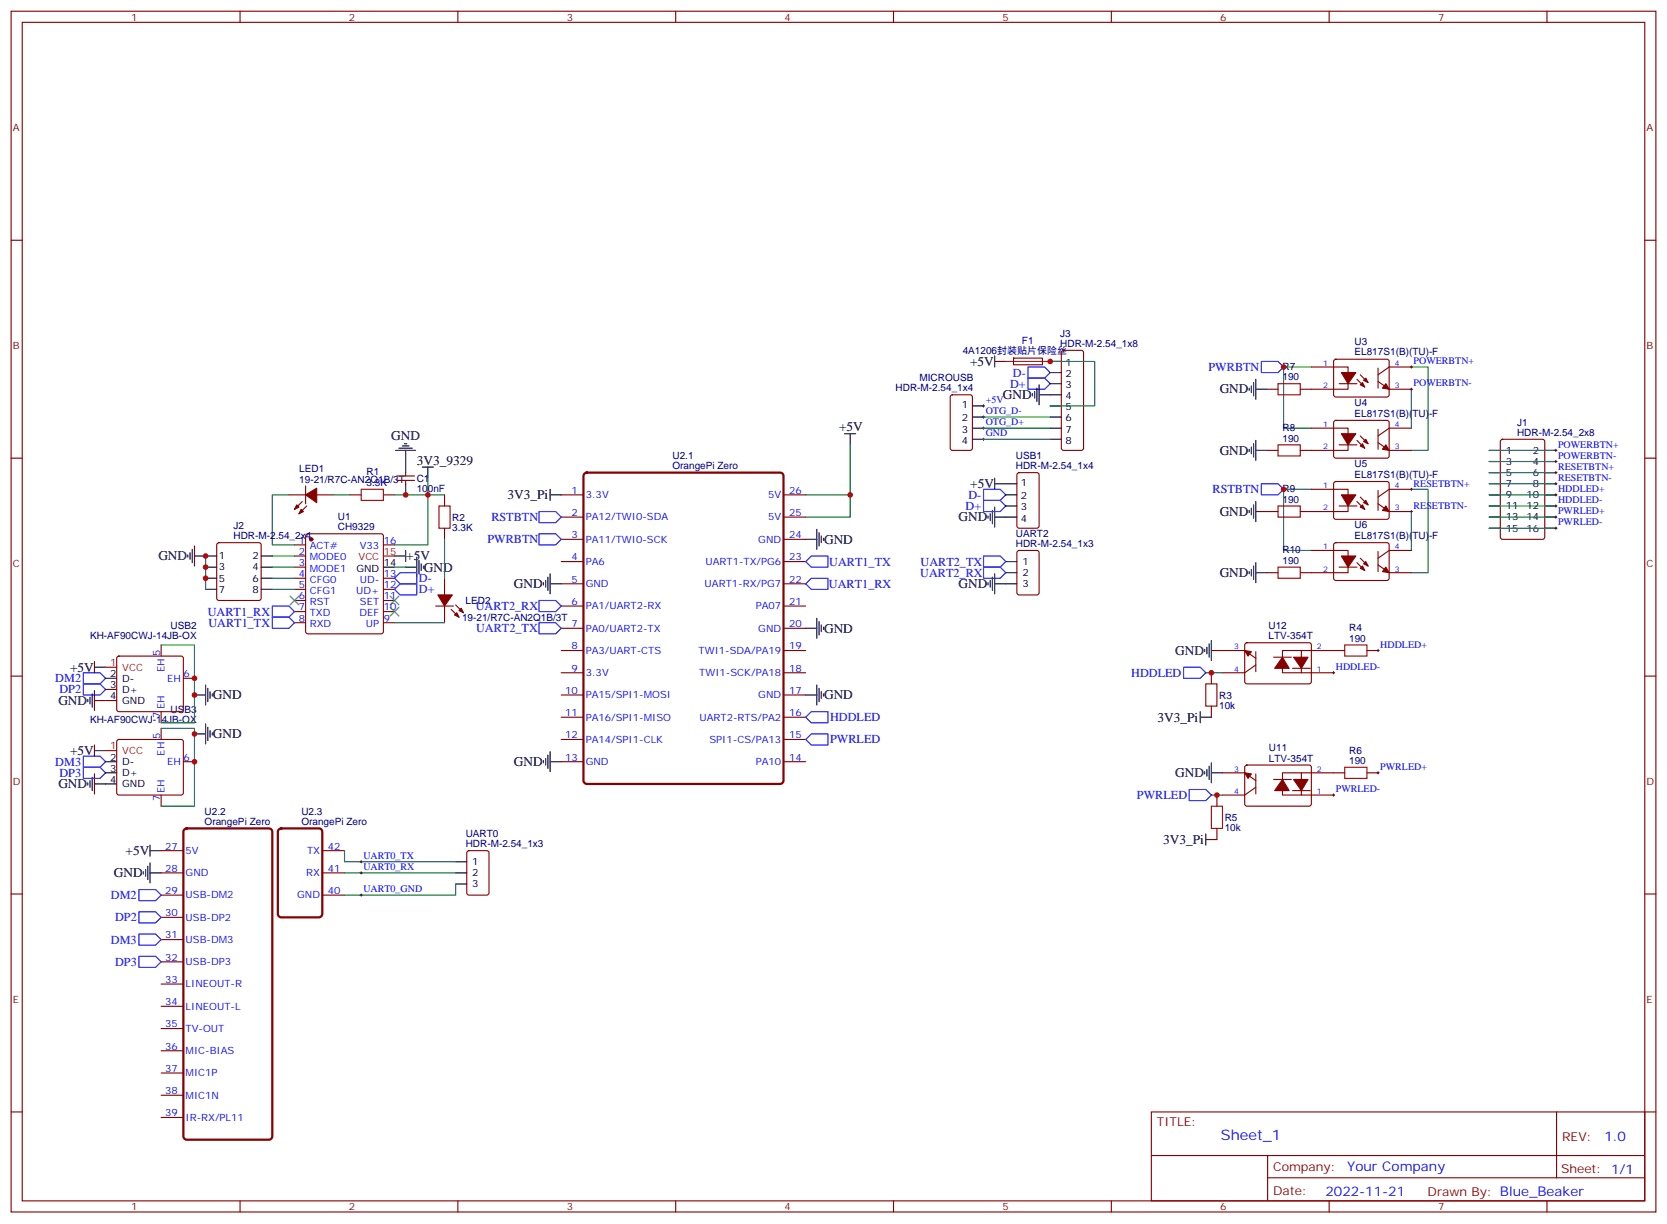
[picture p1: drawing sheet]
<svg xmlns="http://www.w3.org/2000/svg" width="529mm" height="388mm" viewBox="0 0 529 388" stroke-linecap="round" stroke-linejoin="round" font-family="sans-serif">
<g fill="none" stroke="#870000" stroke-width=".35">
<path d="M3.5 3.6h522.1v381h-522.1zM7.1 7.1h515v373.9h-515zM76.2 3.6v3.5M145.3 3.6v3.5M214.5 3.6v3.5M283.6 3.6v3.5M352.8 3.6v3.5M421.9 3.6v3.5M491.1 3.6v3.5M3.5 76.2h3.6M522.1 76.2h3.5M321.7 113.6h9.2v2.1h-9.1z"/>
<path d="M337.1 111.4l.5-.2h5.7l.5 .2 .2 .5v30.3l-.3 .5-.4 .2h-5.7l-.5-.2-.2-.5v-30.3zM416.3 116.5h11.6v7h-15.2M423.6 114.2l.4-.2h16.5l.5 .7-.1 10.8-.6 .5-16.5-.1-.5-.6v-10.6zM431.8 118.9l2.5 2.5M437.4 116.8v6.4M448 116.5h-7l-3.6 2.4M301.9 125.5l.4-.2h5.7l.6 .4 .1 16.5-.5 .7h-5.9l-.6-.5-.1-16.4zM402.2 123.5h3.5M416.3 135.9h11.6v7h-15.2M423.6 133.6l.4-.2h16.5l.5 .7-.1 10.8-.6 .5-16.5-.1-.5-.6v-10.6zM425.1 121.7h5.6M430.7 120.3l2.5 2.5"/>
<path d="M430.7 139.7l2.5 2.5M431.8 138.3l2.5 2.5M437.4 121l3.6 2.5h7M437.4 136.2v6.4M448 135.9h-7l-3.6 2.4M476.5 139.6l.5-.2h12.7l.6 .4 .1 30.6-.5 .7h-12.9l-.7-.4-.1-30.6zM3.5 145.4h3.6M91.7 157h5.3M96 159.1l-2.5 2.5M97 154.2v5.6M100.5 157h5.3M111.1 157h3.6"/>
<path d="M121.7 157h3.5M125.9 151h5.7M125.9 152.4h5.7M128.8 150v1M128.8 152.4v1.1M141.1 157v3.5M178.2 157h7M248.7 157h7.1M323 150.2l.5-.2h5.6l.7 .4v16.5l-.4 .6-5.9 .1-.7-.5v-16.4zM402.2 142.9h3.5M416.3 155.3h11.6v7h-15.2M423.6 153l.4-.2h16.5l.5 .7-.1 10.9-.6 .4-16.5-.1-.5-.6v-10.6z"/>
<path d="M425.1 141.1h5.6M430.7 159.1l2.5 2.5M431.8 157.7l2.5 2.5M437.4 140.4l3.6 2.5h7M437.4 159.8l3.6 2.5h7M437.4 155.6v6.4M448 155.3h-7l-3.6 2.4M522.1 145.4h3.5M69 172.4l.5-.2h12.7l.5 .2 .2 .5v16.9l-.2 .5-.5 .2h-12.7l-.5-.2-.2-.5v-16.9zM93.5 172.9h3.5M93.5 176.4h3.5M93.5 180h3.5"/>
<path d="M97.2 169.6l.5-.2h23.3l.5 .2 .2 .5v30.3l-.2 .5-.5 .2h-23.3l-.5-.2-.2-.5v-30.3zM97.4 160.5l-2.5 2.5M121.7 172.9h3.5M141.1 167.6v3.5M178.2 164.1h7M178.2 178.2h7M178.2 171.1h7M248.7 164.1h7.1M248.7 178.2h7.1M248.7 171.1h7.1M323 174.9l.5-.2h5.6l.7 .4v13l-.4 .6-5.9 .1-.7-.5v-12.9zM402.2 162.3h3.5"/>
<path d="M416.3 174.7h11.6v7h-15.2M423.6 172.4l.4-.2h16.5l.5 .7-.1 10.9-.6 .4-16.5-.1-.5-.6v-10.6zM425.1 180h5.6M425.1 160.5h5.6M430.7 178.5l2.5 2.5M431.8 177.1l2.5 2.5M437.4 179.2l3.6 2.5h7M437.4 175v6.4M448 174.7h-7l-3.6 2.4M93.5 183.5h3.5M93.5 187h3.5M93.5 190.5h3.5"/>
<path d="M93.5 194.1h3.5M93.5 197.6h3.5M121.7 183.5h3.5M121.7 187h3.5M121.7 190.5h3.5M121.7 194.1h3.5M121.7 197.6h3.5M138.3 192.3h5.6M141.1 183.5v5.3M141.1 192.3v5.3M143.2 193.4l2.5 2.4M144.6 191.9l2.5 2.5"/>
<path d="M178.2 199.4h7M178.2 192.3h7M178.2 185.2h7M248.7 199.4h7.1M248.7 192.3h7.1M248.7 185.2h7.1M402.2 181.7h3.5M3.5 214.5h3.6M37.3 208.4l.4-.2h19.8l.5 .2 .2 .5v16.2l-.2 .5-.5 .2h-19.8l-.5-.2-.2-.5v-16.2zM51.2 204.6v3.6M58.2 215.2h3.5M178.2 206.4h7"/>
<path d="M178.2 213.5h7M248.7 206.4h7.1M248.7 213.5h7.1M384.5 213.5v3.5M388.1 206.4h7l3.5 2.5M395.3 204.1l.5-.2 20 .1 .5 .6-.1 12-.6 .4-20.1-.1-.4-.6v-11.7zM398.6 211l-3.5 2.5h-7M398.6 206.8v6.3M404.3 208.5h5.6M410.3 212.1h5.6M413.1 206.4h-6v7.1h6M426.9 206.4h-13.8v7.1h10.2"/>
<path d="M433.9 206.4h3.5M522.1 214.5h3.5M37.3 234.8l.4-.2h19.8l.5 .2 .2 .5v16.3l-.2 .5-.5 .2h-19.8l-.5-.3-.2-.4v-16.3zM51.2 225.8v3.5M51.2 231.1v3.5M178.2 227.6h7M178.2 220.5h7M178.2 234.6h7M248.7 227.6h7.1M248.7 220.5h7.1M248.7 234.6h7.1M384.5 224v3.6"/>
<path d="M51.2 252.3v3.5M58.2 241.7h3.5M178.2 241.7h7M248.7 241.7h7.1M386.3 252.3v3.5M388.1 245.2h7l3.5 2.5M395.3 243l.5-.3 20 .1 .5 .7-.1 11.9-.6 .4-20.1-.1-.4-.6v-11.6zM398.6 249.8l-3.5 2.5h-7M398.6 245.6v6.3M404.3 247.3h5.6M410.3 250.9h5.6M413.1 245.2h-6v7.1h6"/>
<path d="M426.9 245.2h-13.8v7.1h10.2M433.9 245.2h3.5M51.2 269.9h7M51.2 277h7M102.3 269.9h7.1M102.3 277h7.1M148.4 270.1l.5-.2h5.6l.7 .4v13l-.4 .7h-5.9l-.7-.4v-13zM386.3 262.9v3.5M3.5 283.7h3.6M51.2 284h7M51.2 291.1h7M51.2 298.1h7"/>
<path d="M102.3 284h7.1M522.1 283.7h3.5M51.2 305.2h7M51.2 312.2h7M51.2 319.3h7M51.2 326.4h7M51.2 333.4h7M3.5 352.8h3.6M51.2 340.5h7M51.2 347.5h7M51.2 354.6h7M365.5 352.8h156.6v28.2h-156.6z"/>
<path d="M494.1 352.8v20.9M522.1 352.8h3.5M365.5 366.7h156.5M402.4 373.7h119.6M402.4 366.7v14.1M76.2 381v3.6M145.3 381v3.6M214.5 381v3.6M283.6 381v3.6M352.8 381v3.6M421.9 381v3.6M491.1 381v3.6"/>
</g>
<g fill="#870000" stroke="#870000" stroke-width=".35">
<path d="M94.2 160.2l.7 .7-1.4 .7z"/>
<path d="M95.6 161.6l.7 .7-1.4 .7z"/>
<path d="M97 157l3.5-2.1v4.6z"/>
<path d="M144.3 195.1l.7-.7 .7 1.4z"/>
<path d="M145.7 193.7l.7-.7 .7 1.4z"/>
<path d="M139 188.8h4.6l-2.5 3.5z"/>
<path d="M395.1 245.2l2.1 .4-1 1.4z"/>
<path d="M407.1 247.3l2.1 3.6h-4.6z"/>
<path d="M410.6 247.3h4.6l-2.1 3.6z"/>
<path d="M395.1 206.4l2.1 .4-1 1.4z"/>
<path d="M407.1 208.5l2.1 3.6h-4.6z"/>
<path d="M410.6 208.5h4.6l-2.1 3.6z"/>
<path d="M439.9 121.7l1.1 1.8-2.1-.3z"/>
<path d="M431.8 122.1l.7-.7 .7 1.4z"/>
<path d="M432.9 120.7l.7-.7 .7 1.4z"/>
<path d="M425.8 118.2h4.6l-2.5 3.5z"/>
<path d="M439.9 141.1l1.1 1.8-2.1-.3z"/>
<path d="M431.8 141.5l.7-.7 .7 1.4z"/>
<path d="M432.9 140.1l.7-.7 .7 1.4z"/>
<path d="M425.8 137.6h4.6l-2.5 3.5z"/>
<path d="M439.9 160.5l1.1 1.8-2.1-.3z"/>
<path d="M431.8 160.9l.7-.7 .7 1.4z"/>
<path d="M432.9 159.5l.7-.7 .7 1.4z"/>
<path d="M425.8 157h4.6l-2.5 3.5z"/>
<path d="M439.9 180l1.1 1.7-2.1-.3z"/>
<path d="M431.8 180.3l.7-.7 .7 1.4z"/>
<path d="M432.9 178.9l.7-.7 .7 1.4z"/>
<path d="M425.8 176.4h4.6l-2.5 3.6z"/>
<circle cx="98.8" cy="171.1" r=".53"/>
</g>
<g fill="none" stroke="#000" stroke-width=".35">
<path d="M315.7 114.7h3.6M315.7 112.9v3.6M333.4 114.7h3.5M333.4 118.2h3.5M268.1 137.6h3.5M269.9 137.6v3.5M308.7 128.8h3.5M308.7 132.3h3.5M308.7 135.9h3.5M308.7 139.4h3.5M327.7 124.9v.7M328.4 124.2v2.1"/>
<path d="M329.1 123.2v4.2M329.8 125.3h7.1M329.8 122.1v6.3M333.4 128.8h3.5M333.4 132.3h3.5M333.4 135.9h3.5M333.4 139.4h3.5M333.4 121.7h3.5M396.5 123.2v.7M397.2 122.4v2.2M397.9 121.4v4.2M398.6 120.3v6.4"/>
<path d="M398.6 139.7v6.4M398.6 123.5h3.6M125.6 142.9h6.3M126.6 142.2h4.3M127.7 141.5h2.1M128.4 140.8h.7M128.8 142.9v7.1M128.8 153.5v3.5M134.1 148.2h3.5M135.8 148.2v3.5M174.6 157h3.6M174.6 155.3v3.5"/>
<path d="M315.7 153.5h7.1M315.7 151.7v3.6M319.3 157h3.5M396.5 142.6v.7M397.2 141.9v2.1M397.9 140.8v4.2M398.6 142.9h3.6M398.6 159.1v6.4M472.7 157h3.5M472.7 142.9h3.5M472.7 146.4h3.5M472.7 150h3.5"/>
<path d="M472.7 153.5h3.5M490.4 157h3.5M490.4 142.9h3.5M490.4 146.4h3.5M490.4 150h3.5M490.4 153.5h3.5M59.6 176.1v.7M60.3 175.4v2.1M61 174.3v4.2M61.7 176.4h7.1M61.7 173.2v6.4M65.3 180h3.5"/>
<path d="M82.9 180h3.5M82.9 176.4h3.5M121.7 180h3.5M125.2 176.4h3.6M128.8 180h3.5M128.8 174.7v3.5M132.3 176.8v6.3M133 177.8v4.3M133.7 178.9v2.1M134.4 179.6v.7M255.8 171.1h3.5M259.3 168v6.3"/>
<path d="M260 169v4.2M260.7 170.1v2.1M261.4 170.8v.7M313.6 163.7v.7M314.3 163v2.1M315 162v4.2M315.7 164.1h7.1M315.7 160.9v6.4M319.3 160.5h3.5M319.3 178.2h3.5M396.5 162v.7M397.2 161.3v2.1"/>
<path d="M397.9 160.2v4.2M397.9 179.6v4.2M398.6 178.5v6.4M398.6 162.3h3.6M472.7 160.5h3.5M472.7 164.1h3.5M472.7 167.6h3.5M490.4 160.5h3.5M490.4 164.1h3.5M490.4 167.6h3.5M65.3 183.5h3.5M65.3 187h3.5"/>
<path d="M82.9 183.5h3.5M82.9 187h3.5M172.5 184.9v.7M173.2 184.2v2.1M173.9 183.1v4.3M174.6 182.1v6.3M174.6 185.2h3.6M255.8 199.4h3.5M259.3 196.2v6.3M260 197.2v4.3M260.7 198.3v2.1M261.4 199v.7"/>
<path d="M313.6 184.9v.7M314.3 184.2v2.1M315 183.1v4.3M315.7 185.2h7.1M315.7 182.1v6.3M319.3 181.7h3.5M396.5 181.4v.7M397.2 180.7v2.1M398.6 181.7h3.6M30 211.7h3.5M30 209.9v3.6M30 219.1v6.4"/>
<path d="M33.5 218.8h3.5M33.5 215.2h3.5M65.3 217.3v6.4M66 218.4v4.2M66.7 219.5v2.1M259.3 217.3v6.4M260 218.4v4.2M260.7 219.5v2.1M382.4 206.1v.7M383.1 205.4v2.1M383.8 204.3v4.2M384.5 206.4h3.6"/>
<path d="M384.5 203.2v6.4M27.9 221.9v.7M28.6 221.2v2.1M29.3 220.2v4.2M30 236.4v3.5M30 238.2h3.5M30 222.3h7M61.7 220.5h3.6M61.7 232.9h3.6M65.3 229.7v6.3M66 230.8v4.2M66.7 231.8v2.1"/>
<path d="M67.4 220.2v.7M67.4 232.5v.7M173.9 239.6v4.2M174.6 238.5v6.4M255.8 220.5h3.5M261.4 220.2v.7M381 227.6h3.5M381 225.8v3.5M27.9 248.4v.7M28.6 247.7v2.1M29.3 246.6v4.3M30 245.6v6.3"/>
<path d="M30 248.7h7M33.5 241.7h3.5M33.5 245.2h3.5M172.5 241.3v.7M173.2 240.6v2.1M174.6 241.7h3.6M382.4 244.9v.7M383.1 244.2v2.1M383.8 243.1v4.2M384.5 242v6.4M384.5 245.2h3.6M45.5 276.6v.7"/>
<path d="M46.2 275.9v2.1M46.9 274.8v4.3M47.6 277h3.6M47.6 268.1v3.6M47.6 273.8v6.3M47.6 269.9h3.6M144.6 277h3.6M144.6 273.4h3.6M382.8 266.4h3.5M382.8 264.6v3.5M144.6 280.5h3.6"/>
</g>
<path d="M121.7 176.4h3.5M33.5 211.7h3.5M33.5 238.2h3.5" fill="none" stroke="#f00" stroke-width=".35"/>
<path d="M185.4 150.4l.9-.4h61.3l.9 .4 .2 .6v96.7l-.5 .8-.6 .2h-61.3l-.9-.4-.2-.6v-96.7zM58.4 263.3l.9-.4h26.1l.6 .2 .4 .5v97l-.2 .6-.5 .4h-26.4l-.7-.2-.3-.5-.1-97zM88.4 263.3l.9-.4h11.9l.7 .2 .4 .5v26.4l-.2 .6-.6 .4-12.2 .1-.7-.3-.4-.5v-26.4z" fill="none" stroke="#870000" stroke-width=".71"/>
<g fill="none" stroke="#008700" stroke-width=".35">
<path d="M333.4 114.7h14.1v14.1h-14.1M416.3 116.5h-8.8v19.4h8.8M448 116.5h5.3v26.4h-5.3M312.2 135.9h21.2M312.2 132.3h21.2M312.2 139.4h21.2M448 123.5v12.4M91.7 157h-5.3v15.9h7.1M105.8 157h5.3M125.2 157h15.9M135.8 151.7v21.2h-10.6M269.9 141.1v15.9h-14.1"/>
<path d="M269.9 157v7.1h-14.1M416.3 155.3h-8.8v19.4h8.8M448 155.3h5.3v26.4h-5.3M472.7 157h21.2M472.7 142.9h21.2M472.7 146.4h21.2M472.7 150h21.2M472.7 153.5h21.2M65.3 176.4v10.6M86.4 180h7.1M86.4 176.4h7.1M125.2 180h3.6"/>
<path d="M141.1 171.1v12.4M448 162.3v12.4M472.7 160.5h21.2M472.7 164.1h21.2M472.7 167.6h21.2M86.4 183.5h7.1M86.4 187h7.1M125.2 197.6h15.9M51.2 204.6h10.5v24.7h-10.5M382.8 213.5h5.3M51.2 231.1h10.5v24.7h-10.5M384.5 252.3h3.6"/>
<path d="M109.4 269.9v3.5h35.2M109.4 277h35.2M144.6 280.5v3.5h-35.2"/>
</g>
<path d="M405.7 121.7h7v3.6h-7zM114.7 155.3h7v3.5h-7zM405.7 141.1h7v3.6h-7zM139.3 160.5h3.6v7.1h-3.6zM405.7 160.5h7v3.6h-7zM405.7 180h7v3.5h-7zM382.8 217h3.5v7h-3.5zM426.9 204.6h7v3.6h-7zM384.5 255.8h3.6v7.1h-3.6zM426.9 243.5h7v3.5h-7z" fill="none" stroke="#a10000" stroke-width=".35"/>
<g fill="none" stroke="#00f" stroke-width=".35">
<path d="M326.3 120h5.3l1.8 1.7-1.8 1.8h-5.3zM326.3 116.5h5.3l1.8 1.7-1.8 1.8h-5.3zM400.4 114.7h5.3l1.8 1.8-1.8 1.7h-5.3zM312.2 158.8h5.3l1.8 1.7-1.8 1.8h-5.3zM312.2 155.3h5.3l1.8 1.7-1.8 1.8h-5.3zM400.4 153.5h5.3l1.8 1.8-1.8 1.7h-5.3zM171.1 169.4h5.3l1.8 1.7-1.8 1.8h-5.3zM171.1 162.3h5.3l1.8 1.8-1.8 1.7h-5.3zM257.5 176.4h5.3v3.6h-5.3l-1.7-1.8zM312.2 176.4h5.3l1.8 1.8-1.8 1.8h-5.3zM312.2 180h5.3l1.8 1.7-1.8 1.8h-5.3zM86.4 192.3h5.3l1.8 1.8-1.8 1.7h-5.3z"/>
<path d="M86.4 195.8h5.3l1.8 1.8-1.8 1.8h-5.3zM125.2 183.5l1.8-1.8h5.3v3.5h-5.3zM125.2 187l1.8-1.8h5.3v3.6h-5.3zM171.1 197.6h5.3l1.8 1.8-1.8 1.7h-5.3zM171.1 190.5h5.3l1.8 1.8-1.8 1.8h-5.3zM257.5 183.5h5.3v3.5h-5.3l-1.7-1.8zM26.5 213.5h5.2l1.8 1.7-1.8 1.8h-5.2zM26.5 217h5.2l1.8 1.8-1.8 1.7h-5.2zM375.7 211.7h5.3l1.8 1.8-1.8 1.7h-5.3zM26.5 239.9h5.2l1.8 1.8-1.8 1.8h-5.2zM255.8 227.6l1.7-1.8h5.3v3.5h-5.3zM255.8 234.6l1.7-1.7h5.3v3.5h-5.3z"/>
<path d="M26.5 243.5h5.2l1.8 1.7-1.8 1.8h-5.2zM377.5 250.5h5.3l1.7 1.8-1.7 1.7h-5.3zM44.1 282.3h5.3l1.8 1.7-1.8 1.8h-5.3zM44.1 289.3h5.3l1.8 1.8-1.8 1.7h-5.3zM44.1 296.4h5.3l1.8 1.7-1.8 1.8h-5.3zM44.1 303.4h5.3l1.8 1.8-1.8 1.8h-5.3z"/>
</g>
<path d="M92.1 189.1l2.8 2.8M94.9 189.1l-2.8 2.8M123.8 192.7l2.8 2.8M123.8 189.1l2.8 2.8M126.6 192.7l-2.8 2.8M126.6 189.1l-2.8 2.8" fill="none" stroke="#3c3" stroke-width=".35"/>
<path d="M319.3 114.7h14.1" fill="none" stroke="#8c2424" stroke-width=".35"/>
<g fill="none" stroke="#000" stroke-width=".32">
<path d="M447.7 116.5h.7M448 116.1v.7M311.9 128.8h.7M311.9 132.3h.7M311.9 135.9h.7M311.9 139.4h.7M312.2 128.4v.8M312.2 132v.7M312.2 135.5v.7M312.2 139v.7M447.7 123.5h.7M448 123.2v.7"/>
<path d="M447.7 155.3h.7M448 154.9v.7M493.5 142.9h.7M493.5 146.4h.7M493.5 150h.7M493.5 153.5h.7M493.5 157h.7M493.9 142.6v.7M493.9 146.1v.7M493.9 149.6v.7M493.9 153.1v.7M493.9 156.7v.7"/>
<path d="M447.7 162.3h.7M448 162v.7M493.5 160.5h.7M493.5 164.1h.7M493.5 167.6h.7M493.9 160.2v.7M493.9 163.7v.7M493.9 167.3v.7M423 213.5h.7M423.3 213.1v.7M437.1 206.4h.7M437.4 206.1v.7"/>
<path d="M423 252.3h.7M423.3 251.9v.7M437.1 245.2h.7M437.4 244.9v.7M114.3 277h.7M114.3 273.4h.7M114.7 273.1v.7M114.7 276.6v.7M114.3 284h.7M114.7 283.7v.7"/>
</g>
<g fill="#c00">
<circle cx="269.9" cy="157" r=".88"/>
<circle cx="135.8" cy="157" r=".88"/>
<circle cx="65.3" cy="176.4" r=".88"/>
<circle cx="65.3" cy="180" r=".88"/>
<circle cx="65.3" cy="183.5" r=".88"/>
<circle cx="128.8" cy="157" r=".88"/>
<circle cx="407.5" cy="116.5" r=".88"/>
<circle cx="407.5" cy="155.3" r=".88"/>
<circle cx="61.7" cy="241.7" r=".88"/>
<circle cx="61.7" cy="215.2" r=".88"/>
<circle cx="384.5" cy="213.5" r=".88"/>
<circle cx="386.3" cy="252.3" r=".88"/>
<circle cx="333.4" cy="114.7" r=".88"/>
<circle cx="61.7" cy="232.9" r=".88"/>
<circle cx="61.7" cy="220.5" r=".88"/>
</g>
<text font-size="4.6" fill="#00f" x="387.6" y="361.8">Sheet_1</text>
<g font-size="4.2">
<text x="308" y="116">+5V</text>
<text x="387.2" y="124.8">GND</text>
<text x="318.4" y="126.6">GND</text>
<text x="266.3" y="136.9">+5V</text>
<text x="124.2" y="139.7">GND</text>
<text x="132.3" y="147.5">3V3_9329</text>
<text x="387.2" y="144.3">GND</text>
<text x="308" y="154.9">+5V</text>
<text x="161.1" y="158.4">3V3_Pi</text>
<text x="304.3" y="165.4">GND</text>
<text x="387.2" y="163.7">GND</text>
<text x="261.6" y="172.5">GND</text>
<text x="50.3" y="177.8">GND</text>
<text x="128.9" y="177.8">+5V</text>
<text x="134.6" y="181.4">GND</text>
<text x="387.2" y="183.1">GND</text>
<text x="163.2" y="186.6">GND</text>
<text x="304.3" y="186.6">GND</text>
<text x="261.6" y="200.7">GND</text>
<text x="373.1" y="207.8">GND</text>
<text x="22.2" y="213.1">+5V</text>
<text x="67.6" y="221.9">GND</text>
<text x="261.6" y="221.9">GND</text>
<text x="18.5" y="223.7">GND</text>
<text x="367.5" y="229">3V3_Pi</text>
<text x="22.2" y="239.5">+5V</text>
<text x="67.6" y="234.3">GND</text>
<text x="163.2" y="243">GND</text>
<text x="18.5" y="250.1">GND</text>
<text x="373.1" y="246.6">GND</text>
<text x="369.2" y="267.8">3V3_Pi</text>
<text x="39.8" y="271.3">+5V</text>
<text x="36.2" y="278.3">GND</text>
</g>
<g font-size="4.2" fill="#00f">
<text x="509.3" y="362.1">1.0</text>
<text x="427.7" y="371.6">Your Company</text>
<text x="420.7" y="379.4">2022-11-21</text>
</g>
<g font-size="3.9" fill="#00f">
<text x="321.5" y="119.5">D-</text>
<text x="383.6" y="117.7">PWRBTN</text>
<text x="320.6" y="123">D+</text>
<text x="306.5" y="161.8">D+</text>
<text x="307.4" y="158.3">D-</text>
<text x="384.9" y="156.5">RSTBTN</text>
<text x="156" y="165.3">RSTBTN</text>
<text x="154.7" y="172.4">PWRBTN</text>
<text x="263.2" y="179.5">UART1_TX</text>
<text x="292.2" y="179.5">UART2_TX</text>
<text x="133" y="184.7">D-</text>
<text x="292.1" y="183">UART2_RX</text>
<text x="133" y="188.3">D+</text>
<text x="263.2" y="186.5">UART1_RX</text>
<text x="66" y="195.3">UART1_RX</text>
<text x="151" y="193.6">UART2_RX</text>
<text x="66.2" y="198.9">UART1_TX</text>
<text x="151.1" y="200.6">UART2_TX</text>
<text x="359.1" y="214.7">HDDLED</text>
<text x="17.6" y="216.5">DM2</text>
<text x="18.9" y="220">DP2</text>
<text x="263.5" y="228.8">HDDLED</text>
<text x="263.5" y="235.9">PWRLED</text>
<text x="17.6" y="243">DM3</text>
<text x="18.9" y="246.5">DP3</text>
<text x="360.9" y="253.5">PWRLED</text>
<text x="35.2" y="285.3">DM2</text>
<text x="36.5" y="292.3">DP2</text>
<text x="35.2" y="299.4">DM3</text>
<text x="36.5" y="306.5">DP3</text>
</g>
<g font-size="3.9" fill="#800">
<text x="367.2" y="357.4">TITLE:</text>
<text x="495.9" y="362.1">REV:</text>
<text x="404.1" y="371.6">Company:</text>
<text x="495.5" y="372.2">Sheet: 1/1</text>
<text x="404.1" y="379.3">Date:</text>
<text x="453.2" y="379.4">Drawn By: Blue_Beaker</text>
</g>
<g font-size="3.2" fill="#800">
<text x="41.6" y="6.6">1</text>
<text x="110.8" y="6.6">2</text>
<text x="179.9" y="6.6">3</text>
<text x="249.1" y="6.6">4</text>
<text x="318.2" y="6.6">5</text>
<text x="387.3" y="6.6">6</text>
<text x="456.5" y="6.6">7</text>
<text x="4.1" y="41.7">A</text>
<text x="522.6" y="41.7">A</text>
<text x="4.1" y="110.8">B</text>
<text x="522.6" y="110.8">B</text>
<text x="4.1" y="180">C</text>
<text x="522.6" y="180">C</text>
<text x="4.1" y="249.1">D</text>
<text x="522.6" y="249.1">D</text>
<text x="4.1" y="318.2">E</text>
<text x="522.6" y="318.2">E</text>
<text x="41.6" y="384">1</text>
<text x="110.8" y="384">2</text>
<text x="179.9" y="384">3</text>
<text x="249.1" y="384">4</text>
<text x="318.2" y="384">5</text>
<text x="387.3" y="384">6</text>
<text x="456.5" y="384">7</text>
</g>
<g font-size="3.2" fill="#000080">
<text x="336.6" y="106.9">J3</text>
<text x="305.6" y="112.3">4A1206封装贴片保险丝</text>
<text x="324.4" y="109.3">F1</text>
<text x="336.6" y="110.1">HDR-M-2.54_1x8</text>
<text x="430" y="112.8">EL817S1(B)(TU)-F</text>
<text x="430" y="109.5">U3</text>
<text x="407.1" y="117.4">R7</text>
<text x="284.3" y="124.2">HDR-M-2.54_1x4</text>
<text x="291.9" y="121">MICROUSB</text>
<text x="407.1" y="120.7">190</text>
<text x="430" y="128.9">U4</text>
<text x="407.1" y="136.8">R8</text>
<text x="430" y="132.2">EL817S1(B)(TU)-F</text>
<text x="481.6" y="135.1">J1</text>
<text x="407.1" y="140.1">190</text>
<text x="481.6" y="138.3">HDR-M-2.54_2x8</text>
<text x="95" y="149.7">LED1</text>
<text x="213.5" y="148.9">OrangePi Zero</text>
<text x="213.5" y="145.6">U2.1</text>
<text x="322.5" y="148.9">HDR-M-2.54_1x4</text>
<text x="322.5" y="145.6">USB1</text>
<text x="430" y="148.3">U5</text>
<text x="95" y="153.1">19-21/R7C-AN2Q1B/3T</text>
<text x="116.3" y="154.2">3.3K</text>
<text x="116.4" y="150.7">R1</text>
<text x="132.3" y="152.9">C1</text>
<text x="430" y="151.6">EL817S1(B)(TU)-F</text>
<text x="132.3" y="156.1">100nF</text>
<text x="407.1" y="159.5">190</text>
<text x="407.1" y="156.2">R9</text>
<text x="74.1" y="167.9">J2</text>
<text x="107.3" y="165.1">U1</text>
<text x="143.6" y="165.2">R2</text>
<text x="430" y="167.7">U6</text>
<text x="74.1" y="171.1">HDR-M-2.54_2x4</text>
<text x="107.3" y="168.3">CH9329</text>
<text x="143.6" y="168.4">3.3K</text>
<text x="322.5" y="173.6">HDR-M-2.54_1x3</text>
<text x="322.5" y="170.3">UART2</text>
<text x="430" y="171">EL817S1(B)(TU)-F</text>
<text x="407.1" y="178.9">190</text>
<text x="407.1" y="175.6">R10</text>
<text x="147.8" y="191.7">LED2</text>
<text x="146.7" y="197">19-21/R7C-AN2Q1B/3T</text>
<text x="28.6" y="202.9">KH-AF90CWJ-14JB-OX</text>
<text x="54.1" y="199.7">USB2</text>
<text x="402.7" y="202.9">LTV-354T</text>
<text x="402.7" y="199.6">U12</text>
<text x="428.3" y="203.6">190</text>
<text x="428.3" y="200.3">R4</text>
<text x="387" y="221.7">R3</text>
<text x="54.1" y="226.1">USB3</text>
<text x="387" y="224.8">10k</text>
<text x="28.6" y="229.3">KH-AF90CWJ-14JB-OX</text>
<text x="402.8" y="238.4">U11</text>
<text x="428.3" y="239.1">R6</text>
<text x="402.8" y="241.7">LTV-354T</text>
<text x="428.3" y="242.4">190</text>
<text x="65" y="261.8">OrangePi Zero</text>
<text x="65" y="258.5">U2.2</text>
<text x="95.7" y="261.8">OrangePi Zero</text>
<text x="95.7" y="258.5">U2.3</text>
<text x="388.8" y="263.6">10k</text>
<text x="388.8" y="260.5">R5</text>
<text x="147.8" y="268.9">HDR-M-2.54_1x3</text>
<text x="147.8" y="265.7">UART0</text>
</g>
<g font-size="3.2">
<text x="338.2" y="116.1">1</text>
<text x="338.2" y="119.6">2</text>
<text x="338.2" y="123.2">3</text>
<text x="305.4" y="129.5">1</text>
<text x="338.2" y="126.7">4</text>
<text x="338.2" y="130.2">5</text>
<text x="305.4" y="133.7">2</text>
<text x="305.4" y="137.3">3</text>
<text x="338.2" y="133.7">6</text>
<text x="338.2" y="137.3">7</text>
<text x="305.4" y="140.8">4</text>
<text x="338.2" y="140.8">8</text>
<text x="478" y="144">1</text>
<text x="486.6" y="144">2</text>
<text x="478" y="147.5">3</text>
<text x="486.6" y="147.5">4</text>
<text x="324.1" y="154.2">1</text>
<text x="478" y="151">5</text>
<text x="478" y="154.6">7</text>
<text x="486.6" y="151">6</text>
<text x="486.6" y="154.6">8</text>
<text x="324.1" y="158.4">2</text>
<text x="324.1" y="162">3</text>
<text x="478" y="158.1">9</text>
<text x="478" y="161.6">11</text>
<text x="484.6" y="158.1">10</text>
<text x="484.6" y="161.6">12</text>
<text x="324.1" y="165.5">4</text>
<text x="478" y="165.1">13</text>
<text x="484.6" y="165.1">14</text>
<text x="478" y="168.7">15</text>
<text x="484.6" y="168.7">16</text>
<text x="69.5" y="177.5">1</text>
<text x="80.2" y="177.5">2</text>
<text x="121.9" y="179.6">14</text>
<text x="324.6" y="179.2">1</text>
<text x="69.5" y="181">3</text>
<text x="69.5" y="184.5">5</text>
<text x="80.2" y="181">4</text>
<text x="80.2" y="184.5">6</text>
<text x="113.1" y="181.4">GND</text>
<text x="324.6" y="182.8">2</text>
<text x="69.5" y="188.1">7</text>
<text x="80.2" y="188.1">8</text>
<text x="324.6" y="186.3">3</text>
<text x="35" y="214.9">2</text>
<text x="35" y="221.9">4</text>
<text x="35" y="218.4">3</text>
<text x="38.8" y="219.8">D+</text>
<text x="38.8" y="216.3">D-</text>
<text x="38.8" y="223.3">GND</text>
<text x="35" y="244.9">3</text>
<text x="35" y="241.3">2</text>
<text x="38.8" y="242.7">D-</text>
<text x="35" y="248.4">4</text>
<text x="38.8" y="249.8">GND</text>
<text x="38.8" y="246.3">D+</text>
<text x="149.9" y="274.5">1</text>
<text x="149.9" y="281.6">3</text>
<text x="149.9" y="278">2</text>
</g>
<g font-size="3.2" fill="#00f">
<text x="448.7" y="115.6">POWERBTN+</text>
<text x="448.7" y="122.6">POWERBTN-</text>
<text x="312.9" y="127.9">+5V</text>
<text x="312.9" y="131.4">OTG_D-</text>
<text x="312.9" y="135">OTG_D+</text>
<text x="312.9" y="138.5">GND</text>
<text x="494.6" y="142">POWERBTN+</text>
<text x="494.6" y="145.6">POWERBTN-</text>
<text x="494.6" y="149.1">RESETBTN+</text>
<text x="448.7" y="154.4">RESETBTN+</text>
<text x="494.6" y="152.6">RESETBTN-</text>
<text x="181.4" y="156.7">1</text>
<text x="185.9" y="158.1">3.3V</text>
<text x="243.8" y="158.1">5V</text>
<text x="250.5" y="156.7">26</text>
<text x="448.7" y="161.4">RESETBTN-</text>
<text x="494.6" y="156.1">HDDLED+</text>
<text x="494.6" y="159.7">HDDLED-</text>
<text x="181.4" y="163.7">2</text>
<text x="185.9" y="165.1">PA12/TWI0-SDA</text>
<text x="243.8" y="165.1">5V</text>
<text x="250.5" y="163.7">25</text>
<text x="494.6" y="163.2">PWRLED+</text>
<text x="494.6" y="166.7">PWRLED-</text>
<text x="94.8" y="172.5">1</text>
<text x="121.9" y="172.5">16</text>
<text x="181.4" y="170.8">3</text>
<text x="185.9" y="172.2">PA11/TWI0-SCK</text>
<text x="240.7" y="172.2">GND</text>
<text x="250.5" y="170.8">24</text>
<text x="94.8" y="176.1">2</text>
<text x="94.8" y="179.6">3</text>
<text x="98.3" y="174.3">ACT#</text>
<text x="98.3" y="177.8">MODE0</text>
<text x="114.2" y="174.3">V33</text>
<text x="181.4" y="177.8">4</text>
<text x="185.9" y="179.2">PA6</text>
<text x="223.9" y="179.2">UART1-TX/PG6</text>
<text x="250.5" y="177.8">23</text>
<text x="94.8" y="183.1">4</text>
<text x="98.3" y="181.4">MODE1</text>
<text x="98.3" y="184.9">CFG0</text>
<text x="114.2" y="184.9">UD-</text>
<text x="121.9" y="183.1">13</text>
<text x="181.4" y="184.9">5</text>
<text x="250.5" y="184.9">22</text>
<text x="94.8" y="186.7">5</text>
<text x="94.8" y="190.2">6</text>
<text x="98.3" y="188.4">CFG1</text>
<text x="98.3" y="191.9">RST</text>
<text x="113" y="188.4">UD+</text>
<text x="114.3" y="191.9">SET</text>
<text x="121.9" y="190.2">11</text>
<text x="121.9" y="186.7">12</text>
<text x="181.4" y="191.9">6</text>
<text x="185.9" y="186.3">GND</text>
<text x="223.7" y="186.3">UART1-RX/PG7</text>
<text x="250.5" y="191.9">21</text>
<text x="94.8" y="193.7">7</text>
<text x="94.8" y="197.2">8</text>
<text x="98.3" y="195.5">TXD</text>
<text x="114.1" y="195.5">DEF</text>
<text x="121.9" y="197.2">9</text>
<text x="121.9" y="193.7">10</text>
<text x="185.9" y="193.4">PA1/UART2-RX</text>
<text x="239.9" y="193.4">PA07</text>
<text x="98.3" y="199">RXD</text>
<text x="116.2" y="199">UP</text>
<text x="181.4" y="199">7</text>
<text x="185.9" y="200.4">PA0/UART2-TX</text>
<text x="240.7" y="200.4">GND</text>
<text x="250.5" y="199">20</text>
<text x="50.8" y="208.2" transform="rotate(-90 50.8 208.2)">5</text>
<text x="181.4" y="206.1">8</text>
<text x="185.9" y="207.5">PA3/UART-CTS</text>
<text x="221.8" y="207.5">TWI1-SDA/PA19</text>
<text x="250.5" y="206.1">19</text>
<text x="438.1" y="205.5">HDDLED+</text>
<text x="52.2" y="213.3" transform="rotate(-90 52.2 213.3)">EH</text>
<text x="58.2" y="214.9">6</text>
<text x="181.4" y="213.1">9</text>
<text x="185.9" y="214.5">3.3V</text>
<text x="222" y="214.5">TWI1-SCK/PA18</text>
<text x="250.5" y="213.1">18</text>
<text x="424" y="212.6">HDDLED-</text>
<text x="53.1" y="216.3">EH</text>
<text x="179.4" y="220.2">10</text>
<text x="185.9" y="221.6">PA15/SPI1-MOSI</text>
<text x="240.7" y="221.6">GND</text>
<text x="250.5" y="220.2">17</text>
<text x="50.8" y="227.8" transform="rotate(-90 50.8 227.8)">7</text>
<text x="52.2" y="225.1" transform="rotate(-90 52.2 225.1)">EH</text>
<text x="179.4" y="227.2">11</text>
<text x="250.5" y="227.2">16</text>
<text x="185.9" y="228.6">PA16/SPI1-MISO</text>
<text x="222" y="228.6">UART2-RTS/PA2</text>
<text x="50.8" y="234.6" transform="rotate(-90 50.8 234.6)">5</text>
<text x="52.2" y="239.7" transform="rotate(-90 52.2 239.7)">EH</text>
<text x="179.4" y="234.3">12</text>
<text x="185.9" y="235.7">PA14/SPI1-CLK</text>
<text x="225.2" y="235.7">SPI1-CS/PA13</text>
<text x="250.5" y="234.3">15</text>
<text x="53.1" y="242.7">EH</text>
<text x="58.2" y="241.3">6</text>
<text x="179.4" y="241.3">13</text>
<text x="185.9" y="242.7">GND</text>
<text x="239.9" y="242.7">PA10</text>
<text x="250.5" y="241.3">14</text>
<text x="438.1" y="244.3">PWRLED+</text>
<text x="52.2" y="251.6" transform="rotate(-90 52.2 251.6)">EH</text>
<text x="424" y="251.4">PWRLED-</text>
<text x="50.8" y="254.3" transform="rotate(-90 50.8 254.3)">7</text>
<text x="52.4" y="269.6">27</text>
<text x="104.1" y="269.6">42</text>
<text x="58.9" y="271">5V</text>
<text x="97.5" y="271">TX</text>
<text x="115.4" y="272.6">UART0_TX</text>
<text x="52.4" y="276.6">28</text>
<text x="58.9" y="278">GND</text>
<text x="97.2" y="278">RX</text>
<text x="104.1" y="276.6">41</text>
<text x="115.4" y="276.1">UART0_RX</text>
<text x="52.4" y="283.7">29</text>
<text x="58.9" y="285.1">USB-DM2</text>
<text x="94.3" y="285.1">GND</text>
<text x="104.1" y="283.7">40</text>
<text x="115.4" y="283.1">UART0_GND</text>
<text x="52.4" y="290.7">30</text>
<text x="58.9" y="292.1">USB-DP2</text>
<text x="52.4" y="297.8">31</text>
<text x="58.9" y="299.2">USB-DM3</text>
<text x="52.4" y="304.8">32</text>
<text x="52.4" y="311.9">33</text>
<text x="58.9" y="306.2">USB-DP3</text>
<text x="58.9" y="313.3">LINEOUT-R</text>
<text x="52.4" y="318.9">34</text>
<text x="58.9" y="320.4">LINEOUT-L</text>
<text x="52.4" y="326">35</text>
<text x="58.9" y="327.4">TV-OUT</text>
<text x="52.4" y="333.1">36</text>
<text x="58.9" y="334.5">MIC-BIAS</text>
<text x="52.4" y="340.1">37</text>
<text x="58.9" y="341.5">MIC1P</text>
<text x="52.4" y="347.2">38</text>
<text x="58.9" y="348.6">MIC1N</text>
<text x="52.4" y="354.2">39</text>
<text x="58.9" y="355.6">IR-RX/PL11</text>
</g>
<g font-size="3.2" fill="#f00">
<text x="113.8" y="177.8">VCC</text>
<text x="121.9" y="176.1">15</text>
<text x="35" y="211.3">1</text>
<text x="38.8" y="212.8">VCC</text>
<text x="35" y="237.8">1</text>
<text x="38.8" y="239.2">VCC</text>
</g>
<g font-size="2.5" fill="#00f">
<text x="420" y="116.1">1</text>
<text x="442.7" y="116.1">4</text>
<text x="420" y="123.2">2</text>
<text x="442.7" y="123.2">3</text>
<text x="420" y="135.5">1</text>
<text x="442.7" y="135.5">4</text>
<text x="420" y="142.6">2</text>
<text x="442.7" y="142.6">3</text>
<text x="420" y="154.9">1</text>
<text x="442.7" y="154.9">4</text>
<text x="420" y="162">2</text>
<text x="442.7" y="162">3</text>
<text x="420" y="174.3">1</text>
<text x="442.7" y="174.3">4</text>
<text x="420" y="181.4">2</text>
<text x="442.7" y="181.4">3</text>
<text x="391.8" y="206.1">3</text>
<text x="418" y="206.1">2</text>
<text x="391.8" y="213.1">4</text>
<text x="418" y="213.1">1</text>
<text x="391.8" y="244.9">3</text>
<text x="418" y="244.9">2</text>
<text x="391.8" y="251.9">4</text>
<text x="418" y="251.9">1</text>
</g>
</svg>
